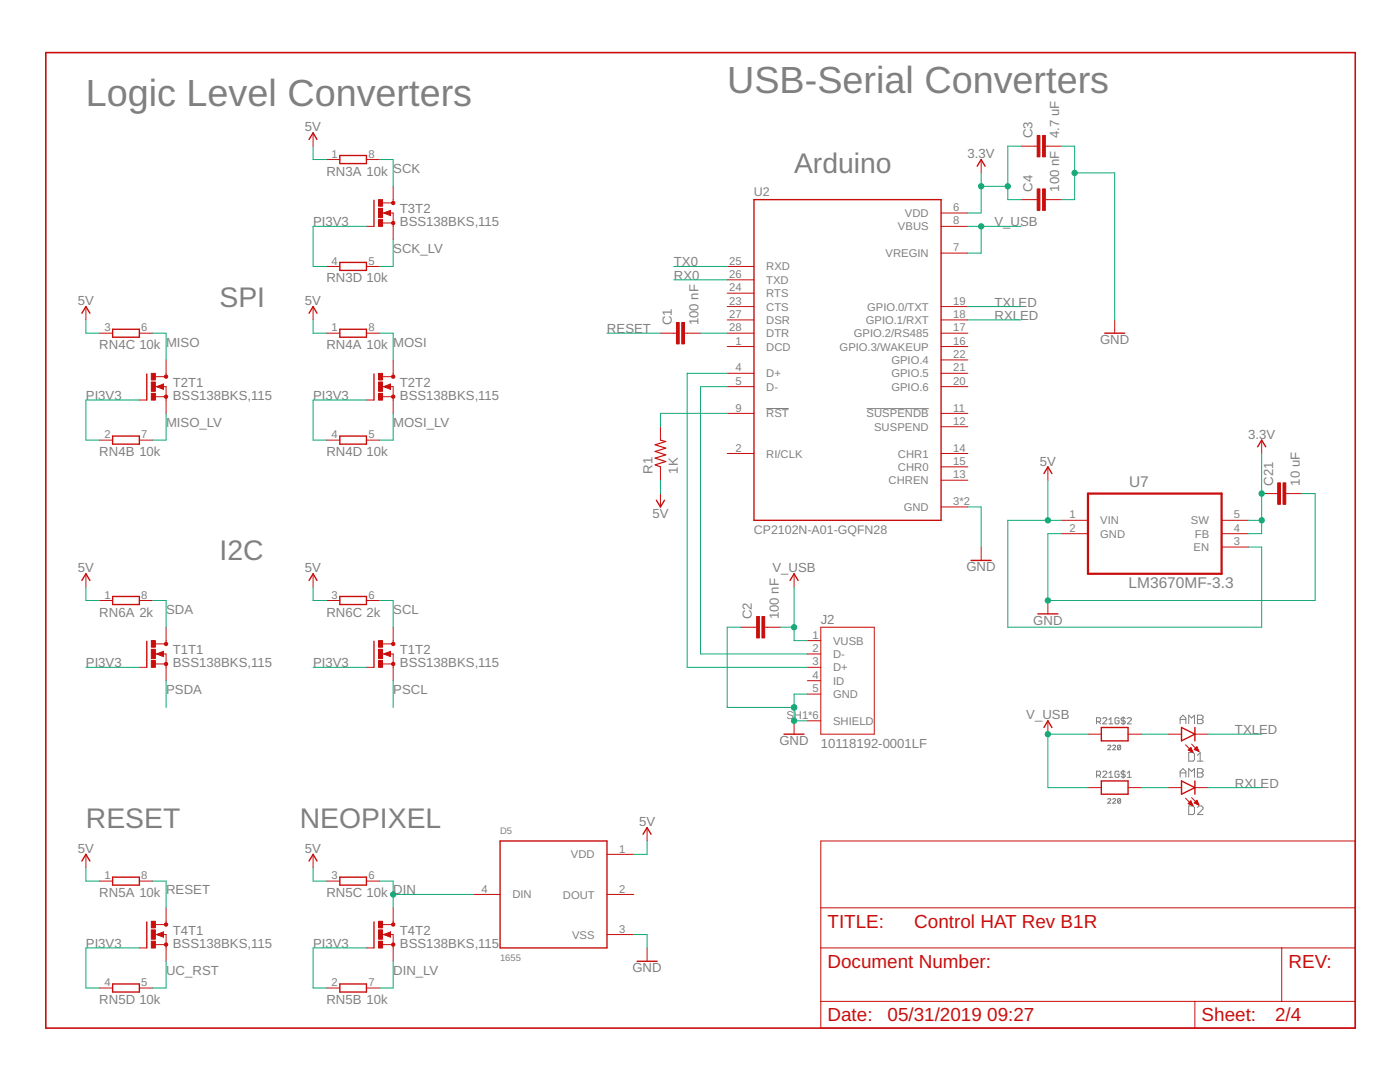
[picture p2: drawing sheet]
<svg xmlns="http://www.w3.org/2000/svg" width="279mm" height="216mm" viewBox="0 0 279 216" stroke-linecap="round" stroke-linejoin="round" font-family="sans-serif">
<g fill="none" stroke="#808080" stroke-width=".2">
<path d="M152.9 81.5h4.5M173 81.5h12.4M218.8 144h.7l.1-.2v-.4l-.1-.2h-.7v1.2M218.8 154.7h.7l.1-.2v-.4l-.1-.2h-.7v1.2M219.2 154.7l.4 .4M219.2 144l.4 .4M220.1 154.1l.2-.2h.4l.2 .2v.2l-.8 .8h.8M220.1 143.4l.2-.2h.4l.2 .2v.2l-.8 .8h.8M221.1 159.5l.1-.1 .5 .1-.6 .8h.6M221.1 148.8l.1-.1 .5 .1-.6 .8h.6M221.3 155.1h.8M221.3 154.3l.4-.4v1.2"/>
<path d="M221.3 143.6l.4-.4v1.2M221.3 144.4h.8M222.1 159.5l.1-.1 .5 .1-.6 .8h.6M222.1 148.8l.1-.1 .5 .1-.6 .8h.6M223.3 154.1l-.2-.2h-.4l-.2 .2v.8l.2 .2h.4l.2-.2v-.4h-.4M223.3 143.4l-.2-.2h-.4l-.2 .2v.8l.2 .2h.4l.2-.2v-.4h-.4M223.6 159.5v.6l-.1 .2-.5-.2M223.6 159.5l-.4-.1-.2 .1v.6M223.6 148.8l-.1-.1-.5 .1v.7M223.6 148.8v.7l-.1 .1-.5-.1M223.6 159.5l-.6 .6M223.6 148.8l-.6 .7"/>
<path d="M224.2 143v1.6M224.2 153.7v1.6M224.6 154.1l-.2-.2h-.5l-.1 .2 .1 .4h.5l.2 .2-.2 .4h-.5l-.1-.2M224.6 143.4l-.2-.2h-.5l-.1 .2 .1 .4h.5l.2 .2-.2 .4h-.5l-.1-.2M225 155.1h.8M225 154.3l.4-.4v1.2M225 143.4l.2-.2h.4l.2 .2v.2l-.8 .8h.8M235.5 144.4v-1.1l.6-.6 .6 .6v1.1M235.5 155.1v-1.2l.6-.5 .6 .5v1.2M235.5 143.6h1.2M235.5 154.2h1.2M237.2 144.4v-1.7l.6 .6 .6-.6v1.7"/>
<path d="M237.2 150.2h.9l.3 .3v1.1l-.3 .3h-.9zM237.2 155.1v-1.7l.6 .5 .6-.5v1.7M239 143.6h.8M239 142.7h.8l.3 .3v.3l-.3 .3 .3 .2v.3l-.3 .3h-.8zM239 153.4h.8l.3 .2v.3l-.3 .3 .3 .3v.3l-.3 .3h-.8zM239 154.2h.8M239 151.9h1.1M239 150.7l.5-.5v1.7M237.2 160.8h.9l.3 .3v1.2l-.3 .2h-.9zM239 161.1l.2-.3h.6l.3 .3v.3l-1.1 1.1h1.1"/>
</g>
<path d="M9.1 10.5h261.4v194.6h-261.4z" fill="none" stroke="#c90d0c" stroke-width=".32"/>
<g fill="none" stroke="#c90d0c" stroke-width=".2">
<path d="M62.5 26.5v2.7M65.2 31.8h2.6M73.1 31.8h2.7M78.5 37.2v3.3h-2.1M195.8 31.8v2.7M203.8 29.2h3.2M203.8 39.8h3.2M208.6 29.2h3.2M208.6 39.8h3.2M65.2 53.2h2.6M73.1 45.2h1.5M73.1 53.2h2.7"/>
<path d="M76.1 42.5h.9M76.3 44.5h2.2M76.6 42.5l1.3-.5v1zM77.8 42.5h.7v5.3M145.1 53.2h5.4M145.1 58.5h5.4M145.1 55.8h5.4M187.8 45.2h5.3M187.8 42.5h5.3M187.8 50.5h5.3M17.1 61.2v2.6M19.8 66.5h2.7"/>
<path d="M27.8 79.8h1.5M27.8 66.5h2.7M30.7 77.2h1M31 79.2h2.1M31.3 77.2l1.3-.6v1.1zM32.5 77.2h.6v5.3M33.1 71.8v3.4h-2.1M62.5 61.2v2.6M65.2 66.5h2.6M73.1 79.8h1.5M73.1 66.5h2.7M76.1 77.2h.9"/>
<path d="M76.3 79.2h2.2M76.6 77.2l1.3-.6v1.1zM77.8 77.2h.7v5.3M78.5 71.8v3.4h-2.1M131.8 66.5h3.2M136.6 66.5h3.2M145.1 77.2h5.4M145.1 66.5h5.4M145.1 63.8h5.4M145.1 61.2h5.4M145.1 74.5h5.4M145.1 69.2h5.4"/>
<path d="M187.8 77.2h5.3M187.8 66.5h5.3M187.8 63.8h5.3M187.8 61.2h5.3M187.8 74.5h5.3M187.8 69.2h5.3M187.8 71.8h5.3M222.5 63.8v2.7M19.8 87.8h2.7M27.8 87.8h2.7M65.2 87.8h2.6M73.1 87.8h2.7"/>
<path d="M131.8 85.2v2.6M131.8 93.2v2.6M131.8 98.5v2.7M145.1 82.5h5.4M145.1 90.5h5.4M187.8 82.5h5.3M187.8 95.8h5.3M187.8 85.2h5.3M187.8 90.5h5.3M187.8 93.2h5.3M209.1 93.2v2.6M251.8 98.5h3.2"/>
<path d="M251.8 87.8v2.7M256.6 98.5h3.2M17.1 114.5v2.7M19.8 119.8h2.7M27.8 119.8h2.7M62.5 114.5v2.7M65.2 119.8h2.6M73.1 119.8h2.7M158.5 114.5v2.7M187.8 101.2h5.3M195.8 109.2v2.6M209.1 119.8v2.7"/>
<path d="M211.8 103.8h5.3M211.8 106.5h5.3M243.8 103.8h5.3M243.8 106.5h5.3M243.8 109.2h5.3M27.8 133.2h1.5M30.7 130.5h1M31 132.5h2.1M31.3 130.5l1.3-.5v1zM32.5 130.5h.6v5.3M33.1 125.2v3.3h-2.1M73.1 133.2h1.5"/>
<path d="M76.1 130.5h.9M76.3 132.5h2.2M76.6 130.5l1.3-.5v1zM77.8 130.5h.7v5.3M78.5 125.2v3.3h-2.1M147.8 125.2h3.2M152.6 125.2h3.2M161.1 133.2h2.7M161.1 130.5h2.7M161.1 127.8h2.7M161.1 135.8h2.7M161.1 138.5h2.7"/>
<path d="M163.8 125.2h10.7v21.3h-10.7zM158.5 143.8v2.7M161.1 143.8h2.7M209.1 143.8v2.7M217.1 146.5h2.7M217.1 157.2h2.7M225.1 146.5h2.7M225.1 157.2h2.7M233.1 146.5h2.7M233.1 157.2h2.7M236.6 148.6l1.5 1.5M236.6 159.3l1.5 1.5"/>
<path d="M237.1 149.7l.6-.5 .4 .9zM237.2 149.6h.7M237.3 149.8h.6M237.3 149.5h.5M237.4 149.4h.4M237.5 160h.2M237.6 149.9h.4M237.6 149.2h.1M237.6 159.9h.1M237.7 159.8l.4 1-1-.4zM237.8 148.5l1.5 1.4M237.8 159.2l1.5 1.4"/>
<path d="M237.9 150h.1M238.3 149.5l.6-.5 .4 .9zM238.4 149.5h.7M238.5 146.5h2.6M238.5 157.2h2.6M238.5 149.6h.6M238.5 149.4h.5M238.5 160h.5M238.7 149.2h.3M238.7 159.9h.3M238.8 149.1h.1M238.8 149.8h.4"/>
<path d="M238.8 159.7h.1M239.1 149.9h.1M17.1 170.5v2.6M19.8 175.8h2.7M27.8 175.8h2.7M62.5 170.5v2.6M65.2 175.8h2.6M73.1 175.8h2.7M94.5 178.5h5.3M121.1 178.5h5.4M121.1 170.5h5.4M129.1 165.1v2.7"/>
<path d="M163.8 167.8h106.7v37.3h-106.7zM237.2 160.3h.6M237.2 160.4h.7M237.3 160.1h.5M237.5 160.5h.5M237.8 160.7h.2M238.3 160.2l.6-.5 .4 .9zM238.4 160.1h.7M238.4 160.3h.7M238.7 160.4h.5M239 160.5h.2M19.8 197.1h2.7"/>
<path d="M27.8 189.1h1.5M27.8 197.1h2.7M30.7 186.5h1M31 188.5h2.1M31.3 186.5l1.3-.6v1.1zM32.5 186.5h.6v5.3M33.1 181.1v3.4h-2.1M65.2 197.1h2.6M73.1 189.1h1.5M73.1 197.1h2.7M76.1 186.5h.9M76.3 188.5h2.2"/>
<path d="M76.6 186.5l1.3-.6v1.1zM77.8 186.5h.7v5.3M78.5 181.1v3.4h-2.1M121.1 186.5h5.4M129.1 189.1v2.7M163.8 189.1h106.7M163.8 199.8h106.7M163.8 181.1h106.7M238.5 199.8v5.3M255.8 189.1v10.7"/>
</g>
<g fill="none" stroke="#c90d0c" stroke-width=".28">
<path d="M61.7 27.8l.8-1.3 .8 1.3M67.8 31h5.3v1.6h-5.3zM74.6 40v5.2M150.5 39.8h37.3v64h-37.3zM195 33.2l.8-1.4 .8 1.4M67.8 52.4h5.3v1.6h-5.3zM16.3 62.5l.8-1.3 .8 1.3M22.5 65.7h5.3v1.6h-5.3zM29.3 74.6v5.2M61.7 62.5l.8-1.3 .8 1.3M67.8 65.7h5.3v1.6h-5.3zM74.6 74.6v5.2"/>
<path d="M220.5 66.5h4M22.5 87h5.3v1.6h-5.3zM67.8 87h5.3v1.6h-5.3zM131 99.8l.8 1.4 .8-1.4M208.3 94.5l.8-1.3 .8 1.3M251 89.2l.8-1.4 .8 1.4M16.3 115.8l.8-1.3 .8 1.3M22.5 119h5.3v1.6h-5.3zM61.7 115.8l.8-1.3 .8 1.3M67.8 119h5.3v1.6h-5.3zM157.7 115.8l.8-1.3 .8 1.3M193.8 111.8h4"/>
<path d="M29.3 128v5.2M74.6 128v5.2M207.1 122.5h4M156.5 146.5h4M208.3 145.2l.8-1.4 .8 1.4M219.8 155.8h5.3v2.7h-5.3zM219.8 145.2h5.3v2.6h-5.3zM235.8 145.2l2.7 1.3-2.7 1.3zM235.8 155.8l2.7 1.4-2.7 1.3zM238.5 145.2v2.6M238.5 155.8v2.7M16.3 171.8l.8-1.3 .8 1.3"/>
<path d="M22.5 175h5.3v1.6h-5.3zM61.7 171.8l.8-1.3 .8 1.3M67.8 175h5.3v1.6h-5.3zM99.8 167.8h21.3v21.3h-21.3zM128.3 166.5l.8-1.4 .8 1.4M22.5 196.3h5.3v1.7h-5.3zM29.3 184v5.1M67.8 196.3h5.3v1.7h-5.3zM74.6 184v5.1M127.1 191.8h4"/>
</g>
<path d="M77.8 42.2l-.9 .3 .9 .3v-.3h-.3M32.5 76.9l-1 .3 1 .2v-.2h-.3M77.8 76.9l-.9 .3 .9 .2v-.2h-.3M32.5 130.2l-1 .3 1 .2v-.2h-.3M77.8 130.2l-.9 .3 .9 .2v-.2h-.3M32.5 186.2l-1 .3 1 .3v-.3h-.3M77.8 186.2l-.9 .3 .9 .3v-.3h-.3" fill="none" stroke="#c90d0c" stroke-width=".34"/>
<g fill="#c90d0c" stroke="#c90d0c" stroke-width=".2">
<path d="M32.9 74.9h.5l.1 .3-.1 .2-.3 .1-.2-.1-.1-.2z" fill-rule="evenodd"/>
<path d="M78.2 74.9h.5l.1 .3-.1 .2-.2 .1-.3-.1-.1-.2z" fill-rule="evenodd"/>
<circle cx="33.1" cy="132.5" r=".35"/>
<circle cx="33.1" cy="128.5" r=".35"/>
<circle cx="78.5" cy="132.5" r=".35"/>
<circle cx="78.5" cy="128.5" r=".35"/>
<circle cx="33.1" cy="79.2" r=".35"/>
<circle cx="78.5" cy="79.2" r=".35"/>
<circle cx="78.5" cy="44.5" r=".35"/>
<circle cx="78.5" cy="40.5" r=".35"/>
<circle cx="33.1" cy="188.5" r=".35"/>
<circle cx="33.1" cy="184.5" r=".35"/>
<circle cx="78.5" cy="188.5" r=".35"/>
<circle cx="78.5" cy="184.5" r=".35"/>
</g>
<g fill="#c90d0c" stroke="#c90d0c" stroke-width=".2">
<path d="M30.2 131.8h.8v1.4h-.8z"/>
<path d="M30.2 127.8h.8v1.3h-.8z"/>
<path d="M30.2 129.6h.8v1.8h-.8z"/>
<path d="M75.5 131.8h.8v1.4h-.8z"/>
<path d="M75.5 127.8h.8v1.3h-.8z"/>
<path d="M75.5 129.6h.8v1.8h-.8z"/>
<path d="M30.2 78.5h.8v1.3h-.8z"/>
<path d="M30.2 74.5h.8v1.3h-.8z"/>
<path d="M30.2 76.2h.8v1.9h-.8z"/>
<path d="M75.5 78.5h.8v1.3h-.8z"/>
<path d="M75.5 74.5h.8v1.3h-.8z"/>
<path d="M75.5 76.2h.8v1.9h-.8z"/>
<path d="M75.5 43.8h.8v1.4h-.8z"/>
<path d="M75.5 39.8h.8v1.3h-.8z"/>
<path d="M75.5 41.6h.8v1.8h-.8z"/>
<path d="M30.2 187.8h.8v1.4h-.8z"/>
<path d="M30.2 183.8h.8v1.3h-.8z"/>
<path d="M30.2 185.5h.8v1.9h-.8z"/>
<path d="M75.5 187.8h.8v1.4h-.8z"/>
<path d="M75.5 183.8h.8v1.3h-.8z"/>
<path d="M75.5 185.5h.8v1.9h-.8z"/>
<path d="M152.1 123h.5v4.3h-.5z"/>
<path d="M151 123h.6v4.3h-.6z"/>
<path d="M208.1 27h.5v4.3h-.5z"/>
<path d="M207 27h.5v4.3h-.5z"/>
<path d="M136.1 64.3h.5v4.3h-.5z"/>
<path d="M135 64.3h.6v4.3h-.6z"/>
<path d="M208.1 37.7h.5v4.3h-.5z"/>
<path d="M207 37.7h.5v4.3h-.5z"/>
<path d="M256.1 96.4h.5v4.2h-.5z"/>
<path d="M255 96.4h.5v4.2h-.5z"/>
</g>
<path d="M131.8 87.8l1.1 .3-2.2 .7 2.2 .6-2.2 .7 2.2 .7-2.2 .6 2.2 .7-2.2 .7 1.1 .4" fill="none" stroke="#c90d0c" stroke-width=".23"/>
<path d="M217.1 98.5h26.7v16h-26.7z" fill="none" stroke="#c90d0c" stroke-width=".44"/>
<g fill="none" stroke="#0dab76" stroke-width=".2">
<path d="M62.5 29.2v2.6h2.7M75.8 31.8h2.7v5.4M195.8 34.5v8h-2.7M195.8 37.2h5.3M203.8 29.2h-2.7v10.6h2.7M211.8 29.2h2.7v10.6h-2.7M214.5 34.5h8v29.3M73.1 45.2h-10.6v8h2.7M78.5 47.8v5.4h-2.7M134.5 53.2h10.6M134.5 55.8h10.6M193.1 45.2h10.7"/>
<path d="M195.8 45.2v5.3h-2.7M17.1 63.8v2.7h2.7M27.8 79.8h-10.7v8h2.7M30.5 66.5h2.6v5.3M62.5 63.8v2.7h2.7M73.1 79.8h-10.6v8h2.7M75.8 66.5h2.7v5.3M121.1 66.5h10.7M139.8 66.5h5.3M145.1 77.2h-5.3v53.3h21.3M145.1 74.5h-8v58.7h24M193.1 61.2h10.7"/>
<path d="M193.1 63.8h10.7M33.1 82.5v5.3h-2.6M78.5 82.5v5.3h-2.7M131.8 95.8v2.7M145.1 82.5h-13.3v2.7M209.1 95.8v8M251.8 90.5v16h-2.7M259.8 98.5h2.7v21.3h-53.4v-13.3h2.7M17.1 117.2v2.6h2.7M30.5 119.8h2.6v5.4M62.5 117.2v2.6h2.7M75.8 119.8h2.7v5.4"/>
<path d="M158.5 117.2v10.6h2.6M193.1 101.2h2.7v8M211.8 103.8h-10.7v21.4h50.7v-16h-2.7M249.1 103.8h2.7M17.1 133.2h10.7M33.1 135.8v5.4M62.5 133.2h10.6M78.5 135.8v5.4M147.8 125.2h-2.7v16h13.4M155.8 125.2h2.7M161.1 138.5h-2.6v5.3h2.6M217.1 146.5h-8v10.7h8"/>
<path d="M227.8 146.5h5.3M227.8 157.2h5.3M241.1 146.5h10.7M241.1 157.2h10.7M17.1 173.1v2.7h2.7M30.5 175.8h2.6v5.3M62.5 173.1v2.7h2.7M75.8 175.8h2.7v5.3M78.5 178.5h16M129.1 167.8v2.7h-2.6M27.8 189.1h-10.7v8h2.7M33.1 191.8v5.3h-2.6"/>
<path d="M73.1 189.1h-10.6v8h2.7M78.5 191.8v5.3h-2.7M126.5 186.5h2.6v2.6"/>
</g>
<g fill="#0dab76" stroke="#0dab76" stroke-width=".2">
<circle cx="195.8" cy="37.2" r=".53"/>
<circle cx="201.1" cy="37.2" r=".53"/>
<circle cx="251.8" cy="103.8" r=".53"/>
<circle cx="251.8" cy="98.5" r=".53"/>
<circle cx="209.1" cy="103.8" r=".53"/>
<circle cx="158.5" cy="141.2" r=".53"/>
<circle cx="158.5" cy="143.8" r=".53"/>
<circle cx="214.5" cy="34.5" r=".53"/>
<circle cx="209.1" cy="119.8" r=".53"/>
<circle cx="78.5" cy="178.5" r=".53"/>
<circle cx="158.5" cy="125.2" r=".53"/>
<circle cx="195.8" cy="45.2" r=".53"/>
<circle cx="209.1" cy="146.5" r=".53"/>
</g>
<g font-size="7.5" fill="#808080">
<text x="17.1" y="21.2">Logic Level Converters</text>
<text x="145.1" y="18.5">USB-Serial Converters</text>
</g>
<g font-size="5.7" fill="#808080">
<text x="158.5" y="34.5">Arduino</text>
<text x="43.8" y="61.2">SPI</text>
<text x="43.8" y="111.8">I2C</text>
<text x="17.1" y="165.2">RESET</text>
<text x="59.8" y="165.2">NEOPIXEL</text>
</g>
<g font-size="3.8" fill="#c90d0c">
<text x="165.1" y="185.1">TITLE:</text>
<text x="182.5" y="185.1">Control HAT Rev B1R</text>
<text x="165.1" y="193.1">Document Number:</text>
<text x="257.1" y="193.1">REV:</text>
<text x="165.1" y="203.8">Date:</text>
<text x="177.1" y="203.8">05/31/2019</text>
<text x="197" y="203.8">09:27</text>
<text x="239.8" y="203.8">Sheet:</text>
<text x="254.5" y="203.8">2/4</text>
</g>
<g font-size="3.1" fill="#808080">
<text x="225.3" y="97.1">U7</text>
<text x="225.2" y="117.3">LM3670MF-3.3</text>
</g>
<g font-size="2.6" fill="#808080">
<text x="60.9" y="26.2">5V</text>
<text x="206.1" y="27.6" transform="rotate(-90 206.1 27.6)">C3</text>
<text x="211.4" y="27.6" transform="rotate(-90 211.4 27.6)">4.7 uF</text>
<text x="65.1" y="35">RN3A 10k</text>
<text x="78.5" y="34.5">SCK</text>
<text x="193.1" y="31.6">3.3V</text>
<text x="206.1" y="38.2" transform="rotate(-90 206.1 38.2)">C4</text>
<text x="211.4" y="38.2" transform="rotate(-90 211.4 38.2)">100 nF</text>
<text x="62.5" y="45.2">PI3V3</text>
<text x="79.8" y="45.2">BSS138BKS,115</text>
<text x="79.8" y="42.5">T3T2</text>
<text x="198.5" y="45.2">V_USB</text>
<text x="78.5" y="50.5">SCK_LV</text>
<text x="134.5" y="53.2">TX0</text>
<text x="65.1" y="56.4">RN3D 10k</text>
<text x="134.5" y="55.8">RX0</text>
<text x="15.5" y="60.9">5V</text>
<text x="60.9" y="60.9">5V</text>
<text x="134.1" y="64.9" transform="rotate(-90 134.1 64.9)">C1</text>
<text x="139.4" y="64.9" transform="rotate(-90 139.4 64.9)">100 nF</text>
<text x="198.5" y="61.2">TXLED</text>
<text x="198.5" y="63.8">RXLED</text>
<text x="19.8" y="69.7">RN4C 10k MISO</text>
<text x="65.1" y="69.7">RN4A 10k</text>
<text x="78.5" y="69.2">MOSI</text>
<text x="121.1" y="66.5">RESET</text>
<text x="219.5" y="68.6">GND</text>
<text x="34.5" y="77.2">T2T1</text>
<text x="79.8" y="77.2">T2T2</text>
<text x="17.1" y="79.8">PI3V3</text>
<text x="34.5" y="79.8">BSS138BKS,115</text>
<text x="62.5" y="79.8">PI3V3</text>
<text x="79.8" y="79.8">BSS138BKS,115</text>
<text x="33.1" y="85.2">MISO_LV</text>
<text x="78.5" y="85.2">MOSI_LV</text>
<text x="249.1" y="87.6">3.3V</text>
<text x="19.8" y="91">RN4B 10k</text>
<text x="65.1" y="91">RN4D 10k</text>
<text x="130.2" y="94.5" transform="rotate(-90 130.2 94.5)">R1</text>
<text x="135.3" y="94.5" transform="rotate(-90 135.3 94.5)">1K</text>
<text x="207.5" y="92.9">5V</text>
<text x="254.1" y="96.9" transform="rotate(-90 254.1 96.9)">C21</text>
<text x="259.4" y="96.9" transform="rotate(-90 259.4 96.9)">10 uF</text>
<text x="130.2" y="103.3">5V</text>
<text x="192.9" y="114">GND</text>
<text x="15.5" y="114.2">5V</text>
<text x="60.9" y="114.2">5V</text>
<text x="154.2" y="114.2">V_USB</text>
<text x="19.8" y="123">RN6A 2k</text>
<text x="33.1" y="122.5">SDA</text>
<text x="65.1" y="123">RN6C 2k</text>
<text x="78.5" y="122.5">SCL</text>
<text x="150.1" y="123.6" transform="rotate(-90 150.1 123.6)">C2</text>
<text x="155.4" y="123.6" transform="rotate(-90 155.4 123.6)">100 nF</text>
<text x="163.8" y="124.6">J2</text>
<text x="206.2" y="124.6">GND</text>
<text x="34.5" y="130.5">T1T1</text>
<text x="79.8" y="130.5">T1T2</text>
<text x="17.1" y="133.2">PI3V3</text>
<text x="34.5" y="133.2">BSS138BKS,115</text>
<text x="62.5" y="133.2">PI3V3</text>
<text x="79.8" y="133.2">BSS138BKS,115</text>
<text x="33.1" y="138.5">PSDA</text>
<text x="78.5" y="138.5">PSCL</text>
<text x="204.8" y="143.6">V_USB</text>
<text x="155.5" y="148.6">GND</text>
<text x="163.8" y="149.2">10118192-0001LF</text>
<text x="246.5" y="146.5">TXLED</text>
<text x="246.5" y="157.2">RXLED</text>
<text x="127.5" y="164.9">5V</text>
<text x="15.5" y="170.2">5V</text>
<text x="60.9" y="170.2">5V</text>
<text x="19.8" y="179">RN5A 10k RESET</text>
<text x="65.1" y="179">RN5C 10k</text>
<text x="78.5" y="178.5">DIN</text>
<text x="17.1" y="189.1">PI3V3</text>
<text x="34.5" y="189.2">BSS138BKS,115</text>
<text x="34.5" y="186.5">T4T1</text>
<text x="62.5" y="189.1">PI3V3</text>
<text x="79.8" y="189.2">BSS138BKS,115</text>
<text x="79.8" y="186.5">T4T2</text>
<text x="33.1" y="194.5">UC_RST</text>
<text x="78.5" y="194.5">DIN_LV</text>
<text x="126.2" y="193.9">GND</text>
<text x="19.8" y="200.3">RN5D 10k</text>
<text x="65.1" y="200.3">RN5B 10k</text>
</g>
<g font-size="2.5" fill="#808080">
<text x="150.4" y="39.2">U2</text>
<text x="150.4" y="106.5">CP2102N-A01-GQFN28</text>
</g>
<g font-size="2.2" fill="#808080">
<text x="66.2" y="31.5">1</text>
<text x="73.5" y="31.5">8</text>
<text x="179.2" y="46">VBUS</text>
<text x="180.6" y="43.3">VDD</text>
<text x="190.3" y="42.1">6</text>
<text x="190.3" y="44.8">8</text>
<text x="66.2" y="52.8">4</text>
<text x="73.5" y="52.8">5</text>
<text x="145.5" y="52.8">25</text>
<text x="152.9" y="54">RXD</text>
<text x="176.7" y="51.3">VREGIN</text>
<text x="190.3" y="50.1">7</text>
<text x="145.5" y="58.1">24</text>
<text x="145.5" y="55.5">26</text>
<text x="152.9" y="59.3">RTS</text>
<text x="152.9" y="56.6">TXD</text>
<text x="145.5" y="60.8">23</text>
<text x="145.5" y="63.5">27</text>
<text x="152.9" y="62">CTS</text>
<text x="152.9" y="64.6">DSR</text>
<text x="172.8" y="64.6">GPIO.1/RXT</text>
<text x="173.1" y="62">GPIO.0/TXT</text>
<text x="190.3" y="63.5">18</text>
<text x="190.3" y="60.8">19</text>
<text x="20.9" y="66.1">3</text>
<text x="28.2" y="66.1">6</text>
<text x="66.2" y="66.1">1</text>
<text x="73.5" y="66.1">8</text>
<text x="145.5" y="66.1">28</text>
<text x="146.8" y="68.8">1</text>
<text x="152.9" y="67.3">DTR</text>
<text x="152.9" y="70">DCD</text>
<text x="167.6" y="70">GPIO.3/WAKEUP</text>
<text x="170.4" y="67.3">GPIO.2/RS485</text>
<text x="190.3" y="66.1">17</text>
<text x="190.3" y="68.8">16</text>
<text x="190.3" y="71.5">22</text>
<text x="146.8" y="74.1">4</text>
<text x="146.8" y="76.8">5</text>
<text x="152.9" y="75.3">D+</text>
<text x="152.9" y="78">D-</text>
<text x="177.9" y="78">GPIO.6</text>
<text x="177.9" y="72.6">GPIO.4</text>
<text x="177.9" y="75.3">GPIO.5</text>
<text x="190.3" y="76.8">20</text>
<text x="190.3" y="74.1">21</text>
<text x="146.8" y="82.1">9</text>
<text x="152.9" y="83.3">RST</text>
<text x="172.9" y="83.3">SUSPENDB</text>
<text x="190.3" y="82.1">11</text>
<text x="20.9" y="87.5">2</text>
<text x="28.2" y="87.5">7</text>
<text x="66.2" y="87.5">4</text>
<text x="73.5" y="87.5">5</text>
<text x="174.4" y="86">SUSPEND</text>
<text x="190.3" y="84.8">12</text>
<text x="146.8" y="90.1">2</text>
<text x="152.9" y="91.3">RI/CLK</text>
<text x="179.2" y="91.3">CHR1</text>
<text x="179.2" y="94">CHR0</text>
<text x="190.3" y="95.5">13</text>
<text x="190.3" y="90.1">14</text>
<text x="190.3" y="92.8">15</text>
<text x="177.3" y="96.6">CHREN</text>
<text x="180.4" y="102">GND</text>
<text x="190.3" y="100.8">3*2</text>
<text x="213.4" y="103.5">1</text>
<text x="213.4" y="106.1">2</text>
<text x="219.6" y="104.6">VIN</text>
<text x="219.6" y="107.3">GND</text>
<text x="237.7" y="104.6">SW</text>
<text x="238.5" y="107.3">FB</text>
<text x="246.3" y="106.1">4</text>
<text x="246.3" y="103.5">5</text>
<text x="238.2" y="110">EN</text>
<text x="246.3" y="108.8">3</text>
<text x="20.9" y="119.4">1</text>
<text x="28.2" y="119.4">8</text>
<text x="66.2" y="119.4">3</text>
<text x="73.5" y="119.4">6</text>
<text x="162.2" y="127.4">1</text>
<text x="162.2" y="130.1">2</text>
<text x="166.3" y="128.6">VUSB</text>
<text x="166.3" y="131.3">D-</text>
<text x="162.2" y="132.8">3</text>
<text x="162.2" y="135.4">4</text>
<text x="166.3" y="134">D+</text>
<text x="166.3" y="136.6">ID</text>
<text x="156.9" y="143.4">SH1*6</text>
<text x="162.2" y="138.1">5</text>
<text x="166.3" y="139.3">GND</text>
<text x="166.3" y="144.6">SHIELD</text>
<text x="113.9" y="171.3">VDD</text>
<text x="123.6" y="170.1">1</text>
<text x="20.9" y="175.4">1</text>
<text x="28.2" y="175.4">8</text>
<text x="66.2" y="175.4">3</text>
<text x="73.5" y="175.4">6</text>
<text x="96.1" y="178.1">4</text>
<text x="102.3" y="179.3">DIN</text>
<text x="112.3" y="179.3">DOUT</text>
<text x="123.6" y="178.1">2</text>
<text x="114.2" y="187.3">VSS</text>
<text x="123.6" y="186.1">3</text>
<text x="20.9" y="196.8">4</text>
<text x="28.2" y="196.8">5</text>
<text x="66.2" y="196.8">2</text>
<text x="73.5" y="196.8">7</text>
</g>
<g font-size="1.9" fill="#808080">
<text x="99.8" y="166.5">D5</text>
<text x="99.8" y="191.8">1655</text>
</g>
</svg>
